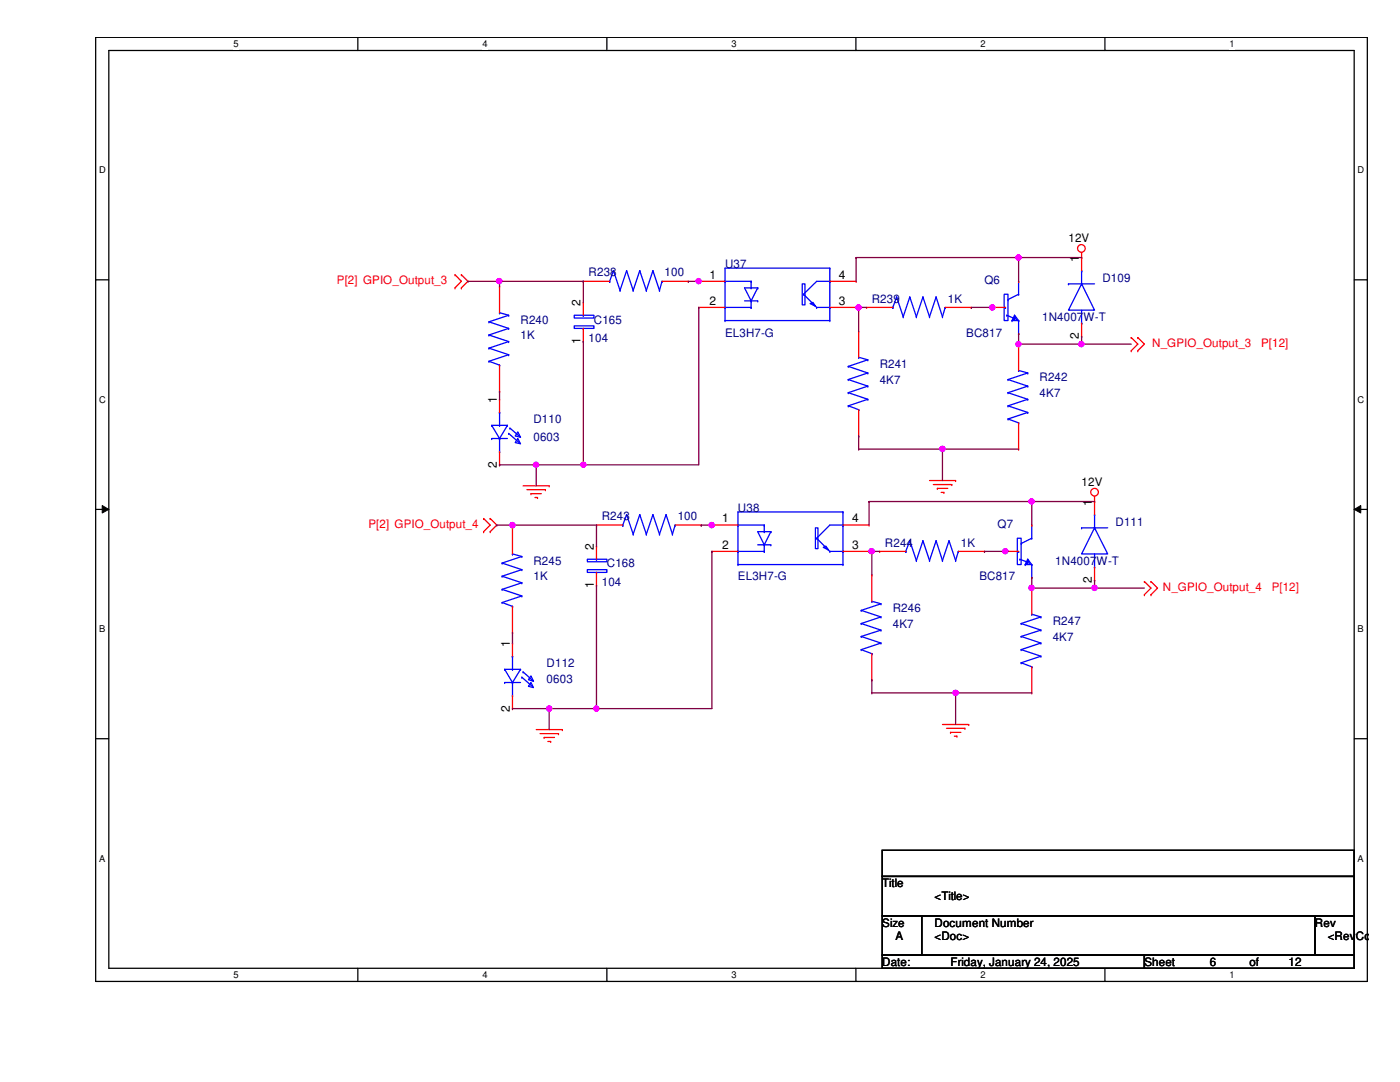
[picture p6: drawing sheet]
<svg xmlns="http://www.w3.org/2000/svg" width="279mm" height="216mm" viewBox="0 0 279 216" stroke-linecap="round" stroke-linejoin="round" font-family="sans-serif">
<path d="M19.1 7.5h253.8v188.3h-253.8zM21.7 10.1h248.6v183.1h-248.6z" fill="none" stroke="#000" stroke-width=".25"/>
<g fill="#fff">
<path d="M46.6 7.7h1v2.1h-1z"/>
<path d="M46.6 193.5h1v2.1h-1z"/>
</g>
<path d="M71.4 7.5v2.6M71.4 193.2v2.6" fill="none" stroke="#000" stroke-width=".25"/>
<g fill="#fff">
<path d="M96.3 7.7h1v2.1h-1z"/>
<path d="M96.3 193.5h1v2.1h-1z"/>
</g>
<path d="M121.1 7.5v2.6M121.1 193.2v2.6" fill="none" stroke="#000" stroke-width=".25"/>
<g fill="#fff">
<path d="M146 7.7h1v2.1h-1z"/>
<path d="M146 193.5h1v2.1h-1z"/>
</g>
<path d="M170.8 7.5v2.6M170.8 193.2v2.6" fill="none" stroke="#000" stroke-width=".25"/>
<g fill="#fff">
<path d="M195.7 7.7h1v2.1h-1z"/>
<path d="M195.7 193.5h1v2.1h-1z"/>
</g>
<path d="M220.5 7.5v2.6M220.5 193.2v2.6" fill="none" stroke="#000" stroke-width=".25"/>
<g fill="#fff">
<path d="M245.4 7.7h1v2.1h-1z"/>
<path d="M245.4 193.5h1v2.1h-1z"/>
<path d="M19.8 32.9h1.3v2.1h-1.3z"/>
<path d="M270.9 32.9h1.3v2.1h-1.3z"/>
<path d="M19.8 78.7h1.3v2.1h-1.3z"/>
<path d="M270.9 78.7h1.3v2.1h-1.3z"/>
</g>
<path d="M19.1 55.8h2.6M270.3 55.8h2.6" fill="none" stroke="#000" stroke-width=".25"/>
<g fill="#fff">
<path d="M19.8 124.5h1.2v2.1h-1.2z"/>
<path d="M270.9 124.5h1.3v2.1h-1.3z"/>
</g>
<path d="M19.1 101.6h2.6M270.3 101.6h2.6" fill="none" stroke="#000" stroke-width=".25"/>
<path d="M20.4 100.9l1.3 .7-1.3 .8zM270.3 101.6l1.3-.7v1.5z" fill="#000"/>
<path d="M20.4 100.9l1.3 .7-1.3 .8zM270.3 101.6l1.3-.7v1.5z" fill="none" stroke="#000" stroke-width=".2"/>
<g fill="#fff">
<path d="M19.8 170.3h1.2v2h-1.2z"/>
<path d="M270.9 170.3h1.3v2h-1.3z"/>
</g>
<path d="M19.1 147.4h2.6M270.3 147.4h2.6M176.1 169.7h94.2v5.2h-94.2zM176.1 174.9h94.2v7.9h-94.2zM176.1 182.8h7.8v7.8h-7.8zM176.1 190.6h52.3v2.6h-52.3zM183.9 182.8h78.5v7.8h-78.5zM228.4 190.6h41.9v2.6h-41.9zM262.4 182.8h7.9v7.8h-7.9z" fill="none" stroke="#000" stroke-width=".25"/>
<g fill="none" stroke="#f00" stroke-width=".25">
<path d="M90.8 54.8h.1M90.8 57.4h.1M90.8 54.8l1.3 1.3-1.3 1.3M92.1 57.4h.1M92.1 54.8h.1M92.1 54.8l1.3 1.3-1.3 1.3M99.7 57.1h.1M99.7 57.1v5.3M116.4 56.1h.1M116.4 56.1h5.3M132.1 56.1h5.3M137.4 56.1h.1"/>
<path d="M139.4 56.1h.1M139.4 56.1h5.3M165.6 56.1h5.3M170.9 56.1h.1M203.3 56.1h.1M215.9 51.4h.1M215.9 50.4v3.6M99.7 79.7h.1M99.7 78.1h.1M99.7 72.9v5.2M99.7 79.7v2.6M116.4 68.2h.1"/>
<path d="M116.4 60.3h.1M116.4 60.3v2.6M116.4 65.5v2.7M139.4 61.3h.1M139.4 61.3h5.3M165.6 61.3h5.3M170.9 61.3h.1M171.4 66.1h.1M171.4 66.1v5.2M172.9 61.3h.1M172.9 61.3h5.3M188.6 61.3h5.2"/>
<path d="M193.8 61.3h.1M198 61.3h.1M198 61.3h2.7M203.3 68.7h.1M203.3 66.6h.1M203.3 68.7v5.2M215.9 67.1h.1M215.9 64.5v2.6M225.8 70h.1M225.8 67.4h.1M225.8 67.4l1.3 1.3-1.3 1.3M227.1 70h.1"/>
<path d="M227.1 67.4h.1M227.1 67.4l1.3 1.3-1.3 1.3M99.7 92.8h.1M99.7 90.1v2.7M104.4 96.9h5.2M105.2 97.7h3.6M106 98.5h.1M106 98.5h2M106.8 99.3h.5M107.3 99.3h.1M108.8 97.7h.1M109.6 96.9h.1"/>
<path d="M171.4 87h.1M171.4 81.7v5.3M185.5 95.9h5.2M186.3 96.7h3.6M187.1 97.5h.1M187.1 97.5h2M187.8 98.3h.6M188.4 98.3h.1M189.9 96.7h.1M190.7 95.9h.1M203.3 89.6h.1M203.3 84.4v5.2"/>
<path d="M218.4 99v3.7M96.5 103.5h.1M96.5 106.1h.1M96.5 103.5l1.3 1.3-1.3 1.3M97.8 106.1h.1M97.8 103.5h.1M97.8 103.5l1.3 1.3-1.3 1.3M102.3 105.3h.1M102.3 105.3v5.2M119 104.8h.1M119 116.8h.1M119 109h.1"/>
<path d="M119 104.8h5.3M119 109v2.6M119 114.2v2.6M134.7 104.8h5.3M140 104.8h.1M142.1 104.8h.1M142.1 110h.1M142.1 110h5.2M142.1 104.8h5.2M168.2 110h5.2M168.2 104.8h5.2M173.4 110h.1"/>
<path d="M173.4 104.8h.1M174 114.7h.1M174 114.7v5.3M175.6 110h.1M175.6 110h5.2M191.3 110h5.2M196.5 110h.1M200.7 110h.1M200.7 110h2.6M205.9 117.3h.1M205.9 115.2h.1M205.9 104.8h.1"/>
<path d="M205.9 117.3v5.3M218.4 100.1h.1M218.4 115.8h.1M218.4 113.2v2.6M228.4 118.7h.1M228.4 116h.1M228.4 116l1.3 1.3-1.3 1.4M229.7 118.7h.1M229.7 116h.1M229.7 116l1.3 1.3-1.3 1.4M102.3 126.2h.1M102.3 128.3h.1"/>
<path d="M102.3 121v5.2M102.3 128.3v2.6M102.3 138.8v2.6M174 135.6h.1M174 130.4v5.2M205.9 138.3h.1M205.9 133.1v5.2M102.3 141.4h.1M107 145.6h5.2M107.8 146.4h3.7M108.6 147.2h.1M108.6 147.2h2.1"/>
<path d="M109.3 148h.6M109.9 148h.1M111.5 146.4h.1M112.2 145.6h.1M188.1 144.6h5.2M188.9 145.3h3.7M189.7 146.1h.1M189.7 146.1h2.1M190.5 146.9h.5M191 146.9h.1M192.6 145.3h.1M193.3 144.6h.1"/>
<circle cx="215.8" cy="49.6" r=".76"/>
<circle cx="218.4" cy="98.2" r=".76"/>
</g>
<g fill="none" stroke="#00f" stroke-width=".25">
<path d="M121.7 56.1h.1M122.4 54h.1M122.4 54l1.3 4M122.4 54l-.7 2.1M123.7 58h.1M125.1 54h.1M125.1 54l1.3 4M125.1 54l-1.4 4M126.4 58h.1M127.7 54h.1M127.7 54l1.3 4M127.7 54l-1.3 4"/>
<path d="M129 58h.1M130.3 54h.1M130.3 54l1.3 4M130.3 54l-1.3 4M131.6 58h.1M132.1 56.1h.1M132.1 56.1l-.5 1.9M144.7 56.1h.1M144.7 56.1h5.2M149.9 57.4h.1M149.9 56.1h.1M149.9 56.1v1.3"/>
<path d="M151.2 57.4h.1M151.2 57.4h-2.6l1.3 2.6M151.2 57.4l-1.3 2.6M160.1 56.6h.6v4.2h-.6zM160.4 58.7h.1M160.4 58.7l2.6 2.6M165.6 53.5h.1M165.6 56.1h.1M165.6 56.1h-2.6l-2.6 2.6M165.6 53.5h-20.9v10.5M165.6 53.5v10.5M178.9 59.3h.1"/>
<path d="M178.9 59.3l1.4 3.9M178.9 59.3l-.7 2M181.6 59.3h.1M181.6 59.3l1.3 3.9M181.6 59.3l-1.3 3.9M184.2 59.3h.1M184.2 59.3l1.3 3.9M184.2 59.3l-1.3 3.9M186.8 59.3h.1M186.8 59.3l1.3 3.9M186.8 59.3l-1.3 3.9M200.4 58.7h.8v5.3h-.8z"/>
<path d="M201.2 59.8h.1M203.3 58.7h.1M203.3 58.7l-2.1 1.1M203.3 56.1v2.6M213.2 56.6h.1M213.2 56.6h5.2M215.9 56.6l2.5 5.3h-5.2zM215.9 56.6h.1M215.9 54h.1M215.9 54v2.6M97.6 64.2h.1M97.6 66.8h.1"/>
<path d="M97.6 69.5h.1M97.6 72.1h.1M97.6 64.2l3.9 1.3M97.6 66.8l3.9 1.4M97.6 69.5l3.9 1.3M97.6 72.1l2.1 .8M99.7 72.9h.1M99.7 62.4h.1M99.7 62.4l1.8 .5M101.5 62.9h.1M101.5 65.5h.1M101.5 68.2h.1"/>
<path d="M101.5 70.8h.1M101.5 62.9l-3.9 1.3M101.5 65.5l-3.9 1.3M101.5 68.2l-3.9 1.3M101.5 70.8l-3.9 1.3M114.6 65h3.9v.5h-3.9zM114.6 62.9h3.9v.6h-3.9zM116.4 62.9h.1M116.4 65.5h.1M144.7 61.3h.1M144.7 64h.1M144.7 61.3h5.2"/>
<path d="M144.7 64h20.9M148.6 60h2.6M149.9 60h.1M149.9 61.3h.1M149.9 60v1.3M151.2 60h.1M161.7 60.6l.5-.3 .5 .8zM163 61.3h.1M163 61.3h2.6M165.6 61.3h.1M165.6 64h.1M169.3 73.1h.1"/>
<path d="M169.3 75.7h.1M169.3 78.4h.1M169.3 73.1l3.9 1.3M169.3 75.7l3.9 1.3M169.3 78.4l3.9 1.3M171.4 71.3h.1M171.4 71.3l1.8 .5M173.2 71.8h.1M173.2 74.4h.1M173.2 77h.1M173.2 79.7h.1M173.2 71.8l-3.9 1.3"/>
<path d="M173.2 74.4l-3.9 1.3M173.2 77l-3.9 1.4M173.2 79.7l-3.9 1.3M178.2 61.3h.1M180.3 63.2h.1M182.9 63.2h.1M185.5 63.2h.1M188.1 63.2h.1M188.6 61.3h.1M188.6 61.3l-.5 1.9M200.7 61.3h.1M200.9 62.9h.1"/>
<path d="M200.9 62.9l1.3 .6M201.2 75.7h.1M201.2 78.4h.1M201.2 75.7l3.9 1.3M201.2 78.4l3.9 1.3M202 64h.1M202 64h1.3M202.2 63.7h.1M202.2 63.7h.3M202.5 62.9h.1M202.5 63.2h.1M202.5 63.7h.1"/>
<path d="M202.5 63.5h.1M202.5 62.9l.8 1.1M202.5 62.9l-.5 1.1M202.5 63.2l.5 .8M202.5 63.2l-.3 .5M202.5 63.5v.2M203.3 73.9h.1M203.3 64h.1M203.3 73.9l1.8 .5M203.3 64v2.6M205.1 74.4h.1M205.1 77h.1"/>
<path d="M205.1 79.7h.1M205.1 74.4l-3.9 1.3M205.1 77l-3.9 1.4M205.1 79.7l-3.9 1.3M215.9 64.5h.1M215.9 61.9v2.6M98.1 84.9h.1M98.1 87.5h.1M98.1 84.9h3.2M98.1 84.9l1.6 2.6M98.1 87.5h3.2M99.7 84.9h.1"/>
<path d="M99.7 87.5h.1M99.7 82.3h.1M99.7 90.1h.1M99.7 82.3v2.6M99.7 87.5v2.6M101.3 84.9h.1M101.3 84.9l-1.6 2.6M101.5 86.5h.1M101.5 86.5l2.1 1.8M101.8 85.4h.1M101.8 85.4l2.1 1.8M103.3 86.2l.6 1-1.1-.2z"/>
<path d="M103.3 87.5l.6 1.1-1.1-.3zM169.3 81h.1M169.3 81l2.1 .7M171.4 81.7h.1M201.2 81h.1M201.2 83.6h.1M201.2 81l3.9 1.3M201.2 83.6l2.1 .8M203.3 84.4h.1M205.1 82.3h.1M205.1 82.3l-3.9 1.3M100.2 112.4h.1"/>
<path d="M100.2 115h.1M100.2 117.6h.1M100.2 112.4l3.9 1.3M100.2 115l3.9 1.3M100.2 117.6l3.9 1.3M102.3 110.5h.1M102.3 110.5l1.8 .5M104.1 111h.1M104.1 113.7h.1M104.1 116.3h.1M104.1 118.9h.1M104.1 111l-3.9 1.4"/>
<path d="M104.1 113.7l-3.9 1.3M104.1 116.3l-3.9 1.3M104.1 118.9l-3.9 1.3M117.2 113.7h3.9v.5h-3.9zM117.2 111.6h3.9v.5h-3.9zM119 111.6h.1M119 114.2h.1M124.3 104.8h.1M125.1 102.7h.1M125.1 102.7l1.3 3.9M125.1 102.7l-.8 2.1M126.4 106.6h.1"/>
<path d="M127.7 102.7h.1M127.7 102.7l1.3 3.9M127.7 102.7l-1.3 3.9M129 106.6h.1M130.3 102.7h.1M130.3 102.7l1.3 3.9M130.3 102.7l-1.3 3.9M131.6 106.6h.1M132.9 102.7h.1M132.9 102.7l1.3 3.9M132.9 102.7l-1.3 3.9M134.2 106.6h.1"/>
<path d="M134.7 104.8h.1M134.7 104.8l-.5 1.8M147.3 104.8h.1M147.3 110h.1M147.3 112.6h.1M147.3 110h5.2M147.3 104.8h5.2M147.3 112.6h20.9M151.2 108.7h2.6M152.5 108.7h.1M152.5 106.1h.1M152.5 110h.1"/>
<path d="M152.5 104.8h.1M152.5 104.8v1.3M152.5 108.7v1.3M153.8 106.1h.1M153.8 108.7h.1M153.8 106.1h-2.6l1.3 2.6M153.8 106.1l-1.3 2.6M162.7 105.3h.5v4.2h-.5zM163 107.4h.1M163 107.4l2.6 2.6M164.3 109.2l.5-.2 .6 .8zM165.6 110h.1"/>
<path d="M165.6 110h2.6M168.2 102.1h.1M168.2 104.8h.1M168.2 110h.1M168.2 112.6h.1M168.2 104.8h-2.6l-2.6 2.6M168.2 102.1h-20.9v10.5M168.2 102.1v10.5M174 120h.1M174 120l1.8 .5M180.8 110h.1M181.6 107.9h.1"/>
<path d="M181.6 107.9l1.3 3.9M181.6 107.9l-.8 2.1M182.9 111.8h.1M184.2 107.9h.1M184.2 107.9l1.3 3.9M184.2 107.9l-1.3 3.9M185.5 111.8h.1M186.8 107.9h.1M186.8 107.9l1.3 3.9M186.8 107.9l-1.3 3.9M188.1 111.8h.1M189.4 107.9h.1"/>
<path d="M189.4 107.9l1.3 3.9M189.4 107.9l-1.3 3.9M190.7 111.8h.1M191.3 110h.1M191.3 110l-.6 1.8M203 107.4h.8v5.2h-.8zM203.3 110h.1M203.5 111.6h.1M203.5 111.6l1.4 .5M203.8 108.5h.1M204.6 112.6h.1M204.6 112.6h1.3"/>
<path d="M204.9 112.4h.1M204.9 112.4h.2M205.1 111.6h.1M205.1 111.8h.1M205.1 112.4h.1M205.1 112.1h.1M205.1 111.6l.8 1M205.1 111.6l-.5 1M205.1 111.8l.6 .8M205.1 111.8l-.2 .6M205.1 112.1v.3M205.9 112.6h.1"/>
<path d="M205.9 107.4h.1M205.9 107.4l-2.1 1.1M205.9 104.8v2.6M205.9 112.6v2.6M215.9 105.3h.1M215.9 105.3h5.2M218.4 105.3l2.7 5.2h-5.2zM218.4 105.3h.1M218.4 113.2h.1M218.4 102.7h.1M218.4 102.7v2.6M218.4 110.5v2.7"/>
<path d="M100.2 120.2h.1M100.2 120.2l2.1 .8M100.7 133.6h.1M100.7 136.2h.1M100.7 133.6h3.2M100.7 133.6l1.6 2.6M100.7 136.2h3.2M102.3 121h.1M102.3 133.6h.1M102.3 136.2h.1M102.3 130.9h.1M102.3 138.8h.1"/>
<path d="M102.3 130.9v2.7M102.3 136.2v2.6M103.9 133.6h.1M103.9 133.6l-1.6 2.6M104.1 135.1h.1M104.1 135.1l2.1 1.8M104.4 134.1h.1M104.4 134.1l2.1 1.8M106 134.9l.5 1-1-.3zM106 136.2l.5 1-1-.3zM171.9 121.8h.1M171.9 124.4h.1"/>
<path d="M171.9 127h.1M171.9 129.6h.1M171.9 121.8l3.9 1.3M171.9 124.4l3.9 1.3M171.9 127l3.9 1.3M171.9 129.6l2.1 .8M174 130.4h.1M175.8 120.5h.1M175.8 123.1h.1M175.8 125.7h.1M175.8 128.3h.1M175.8 120.5l-3.9 1.3"/>
<path d="M175.8 123.1l-3.9 1.3M175.8 125.7l-3.9 1.3M175.8 128.3l-3.9 1.3M203.8 124.4h.1M203.8 127h.1M203.8 129.6h.1M203.8 132.2h.1M203.8 124.4l3.9 1.3M203.8 127l3.9 1.3M203.8 129.6l3.9 1.3M203.8 132.2l2.1 .9M205.9 133.1h.1"/>
<path d="M205.9 122.6h.1M205.9 122.6l1.8 .5M207.7 123.1h.1M207.7 125.7h.1M207.7 128.3h.1M207.7 130.9h.1M207.7 123.1l-3.9 1.3M207.7 125.7l-3.9 1.3M207.7 128.3l-3.9 1.3M207.7 130.9l-3.9 1.3"/>
</g>
<path d="M170.9 51.4h.1M170.9 51.4h45M170.9 51.4v4.7M203.3 51.4h.1" fill="none" stroke="#800040" stroke-width=".25"/>
<circle cx="203.3" cy="51.4" r=".5" fill="#f0f"/>
<circle cx="203.3" cy="51.4" r=".5" fill="none" stroke="#f0f" stroke-width=".25"/>
<path d="M93.4 56.1h.1M93.4 56.1h6.3M99.7 56.1h.1M99.7 56.1v1M203.3 51.4h.1M203.3 51.4v4.7" fill="none" stroke="#800040" stroke-width=".25"/>
<circle cx="99.7" cy="56.1" r=".51" fill="#f0f"/>
<circle cx="99.7" cy="56.1" r=".51" fill="none" stroke="#f0f" stroke-width=".25"/>
<path d="M99.7 56.1h.1M99.7 56.1h16.7M116.4 56.1h.1M116.4 56.1v4.2M137.4 56.1h.1M137.4 56.1h2.6M139.4 56.1h.1" fill="none" stroke="#800040" stroke-width=".25"/>
<circle cx="139.4" cy="56.1" r=".5" fill="#f0f"/>
<circle cx="139.4" cy="56.1" r=".5" fill="none" stroke="#f0f" stroke-width=".25"/>
<path d="M139.4 61.3h.1M139.4 61.3v31.5M170.9 61.3h.1M170.9 61.3h2M171.4 61.3h.1M171.4 61.3v4.8" fill="none" stroke="#800040" stroke-width=".25"/>
<circle cx="171.3" cy="61.3" r=".5" fill="#f0f"/>
<circle cx="171.3" cy="61.3" r=".5" fill="none" stroke="#f0f" stroke-width=".25"/>
<path d="M193.8 61.3h.1M193.8 61.3h4.2" fill="none" stroke="#800040" stroke-width=".25"/>
<circle cx="198" cy="61.3" r=".51" fill="#f0f"/>
<circle cx="198" cy="61.3" r=".51" fill="none" stroke="#f0f" stroke-width=".25"/>
<path d="M116.4 68.2h.1M116.4 68.2v24.6M198 61.3h.1M198 61.3h.6M203.3 66.6h.1M203.3 68.7h.1M203.3 66.6v2.1M215.9 67.1h.1M215.9 67.1v1.6h-12.6" fill="none" stroke="#800040" stroke-width=".25"/>
<circle cx="215.8" cy="68.7" r=".51" fill="#f0f"/>
<circle cx="215.8" cy="68.7" r=".51" fill="none" stroke="#f0f" stroke-width=".25"/>
<circle cx="203.3" cy="68.7" r=".5" fill="#f0f"/>
<circle cx="203.3" cy="68.7" r=".5" fill="none" stroke="#f0f" stroke-width=".25"/>
<path d="M99.7 78.1h.1M99.7 78.1v1.6M203.3 68.7h.1M203.3 68.7v.5M215.9 68.7h.1M215.9 68.7h9.9M171.4 87h.1M171.4 89.6h.1M171.4 87v2.6M171.4 89.6h16.7" fill="none" stroke="#800040" stroke-width=".25"/>
<circle cx="188.1" cy="89.6" r=".51" fill="#f0f"/>
<circle cx="188.1" cy="89.6" r=".51" fill="none" stroke="#f0f" stroke-width=".25"/>
<path d="M99.7 92.8h.1M99.7 92.8h7.3M188.1 89.6h.1M188.1 89.6v6.3M188.1 89.6h15.2" fill="none" stroke="#800040" stroke-width=".25"/>
<circle cx="107" cy="92.7" r=".5" fill="#f0f"/>
<circle cx="107" cy="92.7" r=".5" fill="none" stroke="#f0f" stroke-width=".25"/>
<path d="M107 92.8h.1M107 92.8v4.1M107 92.8h32.4M116.4 92.8h.1" fill="none" stroke="#800040" stroke-width=".25"/>
<circle cx="116.4" cy="92.7" r=".5" fill="#f0f"/>
<circle cx="116.4" cy="92.7" r=".5" fill="none" stroke="#f0f" stroke-width=".25"/>
<path d="M173.4 100.1h.1M173.4 100.1h45M173.4 100.1v4.7M205.9 100.1h.1M205.9 100.1v4.7" fill="none" stroke="#800040" stroke-width=".25"/>
<circle cx="205.9" cy="100" r=".5" fill="#f0f"/>
<circle cx="205.9" cy="100" r=".5" fill="none" stroke="#f0f" stroke-width=".25"/>
<path d="M99.1 104.8h.1M99.1 104.8h19.9M102.3 104.8h.1" fill="none" stroke="#800040" stroke-width=".25"/>
<circle cx="102.3" cy="104.8" r=".51" fill="#f0f"/>
<circle cx="102.3" cy="104.8" r=".51" fill="none" stroke="#f0f" stroke-width=".25"/>
<path d="M102.3 104.8h.1M102.3 104.8v.5M119 104.8h.1M119 104.8v4.2M140 104.8h.1M140 104.8h2.6M142.1 104.8h.1" fill="none" stroke="#800040" stroke-width=".25"/>
<circle cx="142" cy="104.8" r=".51" fill="#f0f"/>
<circle cx="142" cy="104.8" r=".51" fill="none" stroke="#f0f" stroke-width=".25"/>
<path d="M142.1 110h.1M142.1 110v31.4M173.4 110h.1M173.4 110h2.2M174 110h.1" fill="none" stroke="#800040" stroke-width=".25"/>
<circle cx="173.9" cy="110" r=".51" fill="#f0f"/>
<circle cx="173.9" cy="110" r=".51" fill="none" stroke="#f0f" stroke-width=".25"/>
<path d="M174 110h.1M174 110v4.7M196.5 110h.1M196.5 110h4.2" fill="none" stroke="#800040" stroke-width=".25"/>
<circle cx="200.6" cy="110" r=".5" fill="#f0f"/>
<circle cx="200.6" cy="110" r=".5" fill="none" stroke="#f0f" stroke-width=".25"/>
<path d="M119 116.8h.1M119 116.8v24.6M200.7 110h.1M200.7 110h.5M205.9 117.3h.1M205.9 117.3v.6M205.9 117.3h12.5" fill="none" stroke="#800040" stroke-width=".25"/>
<circle cx="218.4" cy="117.3" r=".51" fill="#f0f"/>
<circle cx="218.4" cy="117.3" r=".51" fill="none" stroke="#f0f" stroke-width=".25"/>
<circle cx="205.9" cy="117.3" r=".51" fill="#f0f"/>
<circle cx="205.9" cy="117.3" r=".51" fill="none" stroke="#f0f" stroke-width=".25"/>
<path d="M205.9 115.2h.1M205.9 115.2v2.1M218.4 117.3h.1M218.4 115.8h.1M218.4 117.3h10M218.4 115.8v1.5M102.3 126.2h.1M102.3 126.2v2.1M174 135.6h.1M174 138.3h.1M174 135.6v2.7M174 138.3h16.7" fill="none" stroke="#800040" stroke-width=".25"/>
<circle cx="190.7" cy="138.3" r=".51" fill="#f0f"/>
<circle cx="190.7" cy="138.3" r=".51" fill="none" stroke="#f0f" stroke-width=".25"/>
<path d="M190.7 138.3h.1M190.7 138.3v6.3M190.7 138.3h15.2M102.3 141.4h.1M102.3 141.4h16.7M109.6 141.4h.1M109.6 141.4v4.2" fill="none" stroke="#800040" stroke-width=".25"/>
<circle cx="119" cy="141.4" r=".5" fill="#f0f"/>
<circle cx="119" cy="141.4" r=".5" fill="none" stroke="#f0f" stroke-width=".25"/>
<circle cx="109.6" cy="141.4" r=".51" fill="#f0f"/>
<circle cx="109.6" cy="141.4" r=".51" fill="none" stroke="#f0f" stroke-width=".25"/>
<path d="M119 141.4h.1M119 141.4h23.1" fill="none" stroke="#800040" stroke-width=".25"/>
<circle cx="203.3" cy="51.4" r=".5" fill="#f0f"/>
<circle cx="203.3" cy="51.4" r=".5" fill="none" stroke="#f0f" stroke-width=".25"/>
<circle cx="99.7" cy="56.1" r=".51" fill="#f0f"/>
<circle cx="99.7" cy="56.1" r=".51" fill="none" stroke="#f0f" stroke-width=".25"/>
<circle cx="139.4" cy="56.1" r=".5" fill="#f0f"/>
<circle cx="139.4" cy="56.1" r=".5" fill="none" stroke="#f0f" stroke-width=".25"/>
<circle cx="171.3" cy="61.3" r=".5" fill="#f0f"/>
<circle cx="171.3" cy="61.3" r=".5" fill="none" stroke="#f0f" stroke-width=".25"/>
<circle cx="198" cy="61.3" r=".51" fill="#f0f"/>
<circle cx="198" cy="61.3" r=".51" fill="none" stroke="#f0f" stroke-width=".25"/>
<circle cx="215.8" cy="68.7" r=".51" fill="#f0f"/>
<circle cx="215.8" cy="68.7" r=".51" fill="none" stroke="#f0f" stroke-width=".25"/>
<circle cx="203.3" cy="68.7" r=".5" fill="#f0f"/>
<circle cx="203.3" cy="68.7" r=".5" fill="none" stroke="#f0f" stroke-width=".25"/>
<circle cx="188.1" cy="89.6" r=".51" fill="#f0f"/>
<circle cx="188.1" cy="89.6" r=".51" fill="none" stroke="#f0f" stroke-width=".25"/>
<circle cx="107" cy="92.7" r=".5" fill="#f0f"/>
<circle cx="107" cy="92.7" r=".5" fill="none" stroke="#f0f" stroke-width=".25"/>
<circle cx="116.4" cy="92.7" r=".5" fill="#f0f"/>
<circle cx="116.4" cy="92.7" r=".5" fill="none" stroke="#f0f" stroke-width=".25"/>
<circle cx="205.9" cy="100" r=".5" fill="#f0f"/>
<circle cx="205.9" cy="100" r=".5" fill="none" stroke="#f0f" stroke-width=".25"/>
<circle cx="102.3" cy="104.8" r=".51" fill="#f0f"/>
<circle cx="102.3" cy="104.8" r=".51" fill="none" stroke="#f0f" stroke-width=".25"/>
<circle cx="142" cy="104.8" r=".51" fill="#f0f"/>
<circle cx="142" cy="104.8" r=".51" fill="none" stroke="#f0f" stroke-width=".25"/>
<circle cx="173.9" cy="110" r=".51" fill="#f0f"/>
<circle cx="173.9" cy="110" r=".51" fill="none" stroke="#f0f" stroke-width=".25"/>
<circle cx="200.6" cy="110" r=".5" fill="#f0f"/>
<circle cx="200.6" cy="110" r=".5" fill="none" stroke="#f0f" stroke-width=".25"/>
<circle cx="218.4" cy="117.3" r=".51" fill="#f0f"/>
<circle cx="218.4" cy="117.3" r=".51" fill="none" stroke="#f0f" stroke-width=".25"/>
<circle cx="205.9" cy="117.3" r=".51" fill="#f0f"/>
<circle cx="205.9" cy="117.3" r=".51" fill="none" stroke="#f0f" stroke-width=".25"/>
<circle cx="190.7" cy="138.3" r=".51" fill="#f0f"/>
<circle cx="190.7" cy="138.3" r=".51" fill="none" stroke="#f0f" stroke-width=".25"/>
<circle cx="119" cy="141.4" r=".5" fill="#f0f"/>
<circle cx="119" cy="141.4" r=".5" fill="none" stroke="#f0f" stroke-width=".25"/>
<circle cx="109.6" cy="141.4" r=".51" fill="#f0f"/>
<circle cx="109.6" cy="141.4" r=".51" fill="none" stroke="#f0f" stroke-width=".25"/>
<g font-size="2.4">
<text x="215.3" y="52.2" transform="rotate(-90 215.3 52.2)">1</text>
<text x="141.6" y="55.6">1</text>
<text x="167.4" y="55.6">4</text>
<text x="115.9" y="61.1" transform="rotate(-90 115.9 61.1)">2</text>
<text x="141.6" y="60.8">2</text>
<text x="167.4" y="60.8">3</text>
<text x="115.9" y="68.7" transform="rotate(-90 115.9 68.7)">1</text>
<text x="215.3" y="67.6" transform="rotate(-90 215.3 67.6)">2</text>
<text x="99.1" y="80.5" transform="rotate(-90 99.1 80.5)">1</text>
<text x="99.1" y="93.3" transform="rotate(-90 99.1 93.3)">2</text>
<text x="217.9" y="100.9" transform="rotate(-90 217.9 100.9)">1</text>
<text x="144.1" y="104.2">1</text>
<text x="170.1" y="104.2">4</text>
<text x="118.5" y="109.8" transform="rotate(-90 118.5 109.8)">2</text>
<text x="144.1" y="109.5">2</text>
<text x="170.1" y="109.5">3</text>
<text x="118.5" y="117.4" transform="rotate(-90 118.5 117.4)">1</text>
<text x="217.9" y="116.3" transform="rotate(-90 217.9 116.3)">2</text>
<text x="101.7" y="129.1" transform="rotate(-90 101.7 129.1)">1</text>
<text x="101.7" y="142" transform="rotate(-90 101.7 142)">2</text>
</g>
<g font-size="2.3" fill="#000080">
<text x="144.7" y="53.6">U37</text>
<text x="117.5" y="55.2">R238</text>
<text x="132.6" y="55.2">100</text>
<text x="196.5" y="56.7">Q6</text>
<text x="220" y="56.2">D109</text>
<text x="103.9" y="64.6">R240</text>
<text x="118.5" y="64.6">C165</text>
<text x="174" y="60.4">R239</text>
<text x="189.1" y="60.4">1K</text>
<text x="208" y="64">1N4007W-T</text>
<text x="103.9" y="67.7">1K</text>
<text x="117.5" y="68.2">104</text>
<text x="144.7" y="67.2">EL3H7-G</text>
<text x="192.8" y="67.2">BC817</text>
<text x="175.6" y="73.4">R241</text>
<text x="175.6" y="76.6">4K7</text>
<text x="207.5" y="76.1">R242</text>
<text x="207.5" y="79.2">4K7</text>
<text x="106.5" y="84.5">D110</text>
<text x="106.5" y="88.1">0603</text>
<text x="120.1" y="103.8">R243</text>
<text x="135.3" y="103.8">100</text>
<text x="147.3" y="102.2">U38</text>
<text x="199.1" y="105.4">Q7</text>
<text x="222.6" y="104.9">D111</text>
<text x="106.5" y="112.7">R245</text>
<text x="121.1" y="113.2">C168</text>
<text x="176.6" y="109.1">R244</text>
<text x="191.8" y="109.1">1K</text>
<text x="210.6" y="112.7">1N4007W-T</text>
<text x="106.5" y="115.8">1K</text>
<text x="120.1" y="116.9">104</text>
<text x="147.3" y="115.8">EL3H7-G</text>
<text x="195.5" y="115.8">BC817</text>
<text x="178.2" y="122.1">R246</text>
<text x="178.2" y="125.3">4K7</text>
<text x="210.1" y="124.7">R247</text>
<text x="210.1" y="127.9">4K7</text>
<text x="109.1" y="133.1">D112</text>
<text x="109.1" y="136.2">0603</text>
</g>
<g font-size="2.3">
<text x="213.2" y="48.3">12V</text>
<text x="215.9" y="97">12V</text>
<text x="176.1" y="177">Title</text>
<text x="186.5" y="179.7">&lt;Title&gt;</text>
<text x="176.1" y="184.9">Size</text>
<text x="186.5" y="184.9">Document Number</text>
<text x="262.4" y="184.9">Rev</text>
<text x="178.7" y="187.5">A</text>
<text x="186.5" y="187.5">&lt;Doc&gt;</text>
<text x="265" y="187.5">&lt;RevCo</text>
<text x="176.1" y="192.7">Date:</text>
<text x="189.7" y="192.7">Friday, January 24, 2025</text>
<text x="228.4" y="192.7">Sheet</text>
<text x="241.5" y="192.7">6</text>
<text x="249.3" y="192.7">of</text>
<text x="257.2" y="192.7">12</text>
</g>
<g font-size="2.3" fill="#f00">
<text x="67.2" y="56.7">P[2] GPIO_Output_3</text>
<text x="230" y="69.3">N_GPIO_Output_3</text>
<text x="251.7" y="69.3">P[12]</text>
<text x="73.5" y="105.4">P[2] GPIO_Output_4</text>
<text x="232.1" y="117.9">N_GPIO_Output_4</text>
<text x="253.8" y="117.9">P[12]</text>
</g>
<g font-size="1.9">
<text x="46.6" y="9.4">5</text>
<text x="96.3" y="9.4">4</text>
<text x="146" y="9.4">3</text>
<text x="195.7" y="9.4">2</text>
<text x="245.4" y="9.4">1</text>
<text x="19.8" y="34.6">D</text>
<text x="270.9" y="34.6">D</text>
<text x="19.8" y="80.3">C</text>
<text x="270.9" y="80.3">C</text>
<text x="19.8" y="126.2">B</text>
<text x="270.9" y="126.2">B</text>
<text x="19.8" y="171.9">A</text>
<text x="270.9" y="171.9">A</text>
<text x="46.6" y="195.2">5</text>
<text x="96.3" y="195.2">4</text>
<text x="146" y="195.2">3</text>
<text x="195.7" y="195.2">2</text>
<text x="245.4" y="195.2">1</text>
</g>
</svg>
